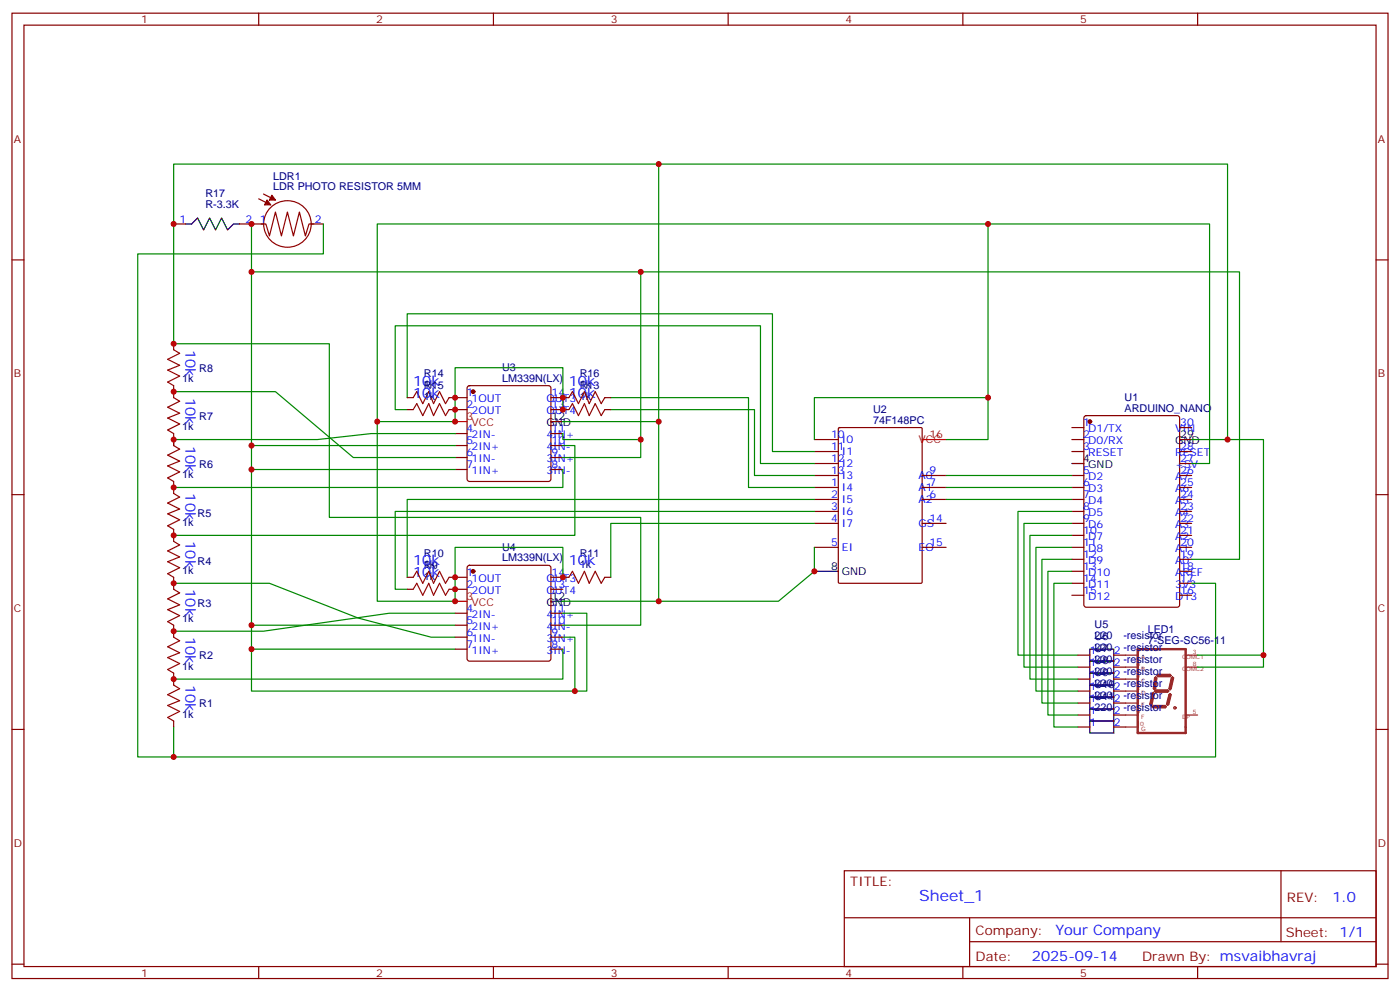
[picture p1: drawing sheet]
<svg xmlns="http://www.w3.org/2000/svg" width="412mm" height="292mm" viewBox="0 0 412 292" stroke-linecap="round" stroke-linejoin="round" font-family="sans-serif">
<g fill="none" stroke="#870000" stroke-width=".35">
<path d="M3.5 3.9h405.4v284.3h-405.4zM7.1 7.4h398.2v277.3h-398.2zM76.2 3.9v3.5M145.3 3.9v3.5M214.5 3.9v3.5M283.6 3.9v3.5M352.8 3.9v3.5M3.5 76.6h3.6M51.2 66h3.5M70.6 66h7M91.7 66h3.5M405.3 76.6h3.6"/>
<path d="M51.2 101.2v1.8M51.2 113.6v3.5M119.9 117.1h1.8M132.3 117.1h5.3M137.8 113.8l.5-.2h23.3l.5 .2 .2 .5v26.8l-.3 .5-.4 .2h-23.3l-.5-.2-.2-.5v-26.8zM162.3 117.1h5.3M178.2 117.1h1.7M51.2 127.7v3.5M119.9 120.7h1.8M132.3 120.7h5.3M134.1 127.7h3.5M134.1 131.2h3.5"/>
<path d="M134.1 134.8h3.5M134.1 138.3h3.5M162.3 120.7h5.3M162.3 127.7h3.5M162.3 131.2h3.5M162.3 134.8h3.5M162.3 138.3h3.5M178.2 120.7h1.7M239.9 129.5h7M239.9 133h7M239.9 136.5h7M247 126.1l.3-.2h24l.3 .2v45.4l-.2 .3h-24.1l-.3-.2z"/>
<path d="M315.7 125.9h3.6M315.7 129.5h3.6M315.7 133h3.6M319.5 122.6l.5-.2h26.8l.6 .4 .1 55.4-.5 .6-27 .1-.7-.5v-55.3zM347.5 125.9h3.5M347.5 133h3.5M347.5 136.5h3.5M3.5 145.7h3.6M51.2 141.8v3.5M51.2 155.9v3.6M239.9 140.1h7M239.9 143.6h7"/>
<path d="M239.9 147.1h7M239.9 150.6h7M239.9 154.2h7M271.6 140.1h7.1M271.6 143.6h7.1M271.6 147.1h7.1M271.6 154.2h7.1M315.7 140.1h3.6M315.7 143.6h3.6M315.7 147.1h3.6M315.7 150.6h3.6M315.7 154.2h3.6"/>
<path d="M315.7 157.7h3.6M347.5 140.1h3.5M347.5 143.6h3.5M347.5 147.1h3.5M347.5 150.6h3.5M347.5 154.2h3.5M347.5 157.7h3.5M405.3 145.7h3.6M51.2 170v3.6M119.9 170h1.8M119.9 173.6h1.8M132.3 170h5.3"/>
<path d="M132.3 173.6h5.3M137.8 166.7l.5-.2h23.3l.5 .2 .2 .5v26.8l-.3 .5-.4 .2h-23.3l-.5-.2-.2-.5v-26.8zM162.3 170h5.3M162.3 173.6h3.5M178.2 170h1.7M239.9 161.2h7M271.6 161.2h7.1M315.7 161.2h3.6M315.7 164.7h3.6M315.7 168.3h3.6M315.7 171.8h3.6M315.7 175.3h3.6"/>
<path d="M347.5 161.2h3.5M347.5 164.7h3.5M347.5 168.3h3.5M347.5 171.8h3.5M347.5 175.3h3.5M51.2 184.2v3.5M51.2 198.3v3.5M134.1 180.6h3.5M134.1 184.2h3.5M134.1 187.7h3.5M134.1 191.2h3.5M162.3 180.6h3.5"/>
<path d="M162.3 184.2h3.5M162.3 187.7h3.5M162.3 191.2h3.5M317.5 193h3.5M317.5 196.5h3.5M328.1 193h3.5M328.1 196.5h3.5M3.5 214.8h3.6M51.2 212.4v1.7M317.5 200h3.5M317.5 203.6h3.5M317.5 207.1h3.5"/>
<path d="M317.5 210.6h3.5M317.5 214.1h3.5M328.1 200h3.5M328.1 203.6h3.5M328.1 207.1h3.5M328.1 210.6h3.5M328.1 214.1h3.5M405.3 214.8h3.6M248.7 256.5h156.6v28.2h-156.6zM377.3 256.5v20.9M248.7 270.3h156.5M285.6 277.4h119.6"/>
<path d="M285.6 270.3v14.1M3.5 284h3.6M76.2 284.7v3.5M145.3 284.7v3.5M214.5 284.7v3.5M283.6 284.7v3.5M352.8 284.7v3.5M405.3 284h3.6"/>
</g>
<g fill="#870000" stroke="#870000" stroke-width=".35">
<circle cx="139.3" cy="115.4" r=".53"/>
<circle cx="139.3" cy="168.3" r=".53"/>
<circle cx="321" cy="124.2" r=".53"/>
</g>
<path d="M134.1 124.2h3.5M271.6 129.5h7.1M134.1 177.1h3.5" fill="none" stroke="#f00" stroke-width=".35"/>
<g fill="none" stroke="#000" stroke-width=".35">
<path d="M54.7 66h1.7l1.8-1.8 1.8 3.5 1.7-3.5 1.8 3.5 1.8-3.5 1.7 3.5 1.8-1.7h1.8M162.3 124.2h3.5M315.7 136.5h3.6M347.5 129.5h3.5M162.3 177.1h3.5M239.9 168.3h7M321 191.2h7.1v3.5h-7.1zM321 194.7h7.1v3.6h-7.1zM321 198.3h7.1v3.5h-7.1zM321 201.8h7.1v3.5h-7.1zM321 205.3h7.1v3.5h-7.1zM321 208.8h7.1v3.6h-7.1z"/>
<path d="M321 212.4h7.1v3.5h-7.1z"/>
</g>
<g fill="none" stroke="#008700" stroke-width=".35">
<path d="M194 48.3v128.8h-28.2M74.1 66v72.3h60M95.2 66v8.8h-54.6v148.2h10.6M291 66v63.5h-12.3M74.1 80.1h114.6v49.4h-22.9v-1.8M188.7 80.1h176.4v84.6h-14.1M51.2 115.4h29.9l23 19.4h30M119.9 117.1v-24.7h107.6v40.6h12.4M179.9 117.1h40.6v26.5h19.4M291 117.1h-51.1v12.4M74.1 138.3v52.9h60M74.1 131.2h60"/>
<path d="M119.9 120.7h-3.5v-24.7h107.6v40.5h15.9M134.1 127.7h-24.7l-15.9 1.8h-42.3v1.7M165.8 138.3v5.3h-114.6M165.8 131.2h3.5v26.5h-118.1M165.8 120.7v-12.4h-31.7v15.9h-23M165.8 124.2h28.2M179.9 120.7h42.3v19.4h17.7M188.7 129.5v5.3h-22.9M351 129.5h10.6v-81.2h-310.4v52.9h45.8v51.2h91.7v31.8h-22.9M351 136.5h5.3v-70.5h-245.2v111.1h23v-15.9h31.7v8.8M361.6 129.5h10.6v63.5M239.9 147.1h-120v22.9"/>
<path d="M239.9 150.6h-123.5v23h3.5M239.9 154.2h-60v15.8M278.7 140.1h37M278.7 143.6h37M278.7 147.1h37M315.7 150.6h-15.8v42.4h17.6M315.7 154.2h-14.1v42.3h15.9M315.7 157.7h-12.3v42.3h14.1M51.2 171.8h28.2l26.1 10.2 21.5 5.7h7.1M239.9 161.2v7.1l-10.6 8.8h-35.3M315.7 161.2h-10.5v42.4h12.3M315.7 164.7h-8.8v42.4h10.6"/>
<path d="M315.7 168.3h-7v42.3h8.8M315.7 171.8h-5.3v42.3h7.1M351 171.8h7.1v51.2h-306.9v-8.9M74.1 184.2h60M134.1 180.6h-19.4l-37.1 5.3h-26.4M165.8 191.2v8.8h-114.6M165.8 187.7h3.5v15.9h-95.2v-12.4M165.8 180.6h7.1v23h-3.6M352.8 193h19.4v3.5h-19.4"/>
</g>
<path d="M76.2 58.6l3.5 1.7M77.6 57.2l3.5 1.7M76.9 66h1.4l1.1 3.5 1.7-7.1 1.8 7.1 1.8-7.1 1.7 7.1 1.8-7.1 1.8 7.1 1-3.5h1.4M79.4 61.5a7 7 0 0 1 10.3-.3 7 7 0 0 1-.7 10.3 7 7 0 0 1-10.2-1.8 6.7 6.7 0 0 1 .6-8.2z" fill="none" stroke="#900" stroke-width=".35"/>
<g fill="#900" stroke="#900" stroke-width=".35">
<path d="M78.7 58.9l1 1.4h-1.7z"/>
<path d="M80.1 57.5l1 1.4h-1.7z"/>
</g>
<g fill="none" stroke="#8c2424" stroke-width=".35">
<path d="M331.6 196.5h3.5M331.6 193h3.5M340.1 199.7l.3-.4 .4 .4-.4 3.1-.3 .4-.4-.4zM341.1 198.6h3.6l.3 .4-.3 .3h-3.6l-.3-.3zM345 199.7l.4-.4 .3 .4-.7 3.1-.3 .4-.4-.4zM349.2 196.5h3.6M349.2 193h3.6M331.6 210.6h3.5M331.6 203.6h3.5M331.6 200h3.5M331.6 207.1h3.5M331.6 214.1h3.5"/>
<path d="M339.4 208.1l.3-.3h3.6l.3 .3-.3 .4h-3.6zM339.7 203.9l.4 .4-.7 3.1-.4 .4-.3-.4 .7-3.1zM340.1 203.6l.7-.4h3.2l.3 .4-.3 .3h-3.6zM344.7 204.3l.3 .3-.7 2.8-.3 .4-.4-.4 .7-2.8zM346.1 208.5h.3M349.2 210.6h3.6"/>
<circle cx="346.1" cy="208.5" r=".35"/>
</g>
<path d="M335.1 191.2h14.1v24.7h-14.1zM340.4 199.7l-.3 3.1M341.1 199h3.6M345.4 199.7l-.7 3.1M339.7 208.1h3.6M339.7 204.3l-.7 3.1M340.4 203.6h3.6M344.7 204.6l-.7 2.8" fill="none" stroke="#8c2424" stroke-width=".71"/>
<g fill="none" stroke="#a10000" stroke-width=".35">
<path d="M51.2 117.1l1.7 1.1-3.5 1.7 3.5 1.8-3.5 1.4 3.5 1.8-3.5 1.7 1.8 1.1M51.2 103l1.7 1.1-3.5 1.7 3.5 1.8-3.5 1.4 3.5 1.8-3.5 1.7 1.8 1.1M121.7 117.1l1.1-1.7 1.7 3.5 1.8-3.5 1.4 3.5 1.8-3.5 1.7 3.5 1.1-1.8M167.6 117.1l1-1.7 1.8 3.5 1.8-3.5 1.4 3.5 1.7-3.5 1.8 3.5 1.1-1.8M51.2 131.2l1.7 1.1-3.5 1.8 3.5 1.7-3.5 1.4 3.5 1.8-3.5 1.8 1.8 1M121.7 120.7l1.1-1.8 1.7 3.5 1.8-3.5 1.4 3.5 1.8-3.5 1.7 3.5 1.1-1.7M167.6 120.7l1-1.8 1.8 3.5 1.8-3.5 1.4 3.5 1.7-3.5 1.8 3.5 1.1-1.7M51.2 159.5l1.7 1-3.5 1.8 3.5 1.7-3.5 1.5 3.5 1.7-3.5 1.8 1.8 1M51.2 145.3l1.7 1.1-3.5 1.8 3.5 1.7-3.5 1.4 3.5 1.8-3.5 1.8 1.8 1M51.2 173.6l1.7 1-3.5 1.8 3.5 1.8-3.5 1.4 3.5 1.7-3.5 1.8 1.8 1.1M121.7 173.6l1.1-1.8 1.7 3.5 1.8-3.5 1.4 3.5 1.8-3.5 1.7 3.5 1.1-1.7M121.7 170l1.1-1.7 1.7 3.5 1.8-3.5 1.4 3.5 1.8-3.5 1.7 3.5 1.1-1.8"/>
<path d="M167.6 170l1-1.7 1.8 3.5 1.8-3.5 1.4 3.5 1.7-3.5 1.8 3.5 1.1-1.8M51.2 187.7l1.7 1-3.5 1.8 3.5 1.8-3.5 1.4 3.5 1.7-3.5 1.8 1.8 1.1M51.2 201.8l1.7 1-3.5 1.8 3.5 1.8-3.5 1.4 3.5 1.8-3.5 1.7 1.8 1.1"/>
</g>
<g fill="#c00">
<circle cx="51.2" cy="129.5" r=".88"/>
<circle cx="188.7" cy="129.5" r=".88"/>
<circle cx="74.1" cy="131.2" r=".88"/>
<circle cx="74.1" cy="80.1" r=".88"/>
<circle cx="74.1" cy="66" r=".88"/>
<circle cx="74.1" cy="138.3" r=".88"/>
<circle cx="74.1" cy="184.1" r=".88"/>
<circle cx="74.1" cy="191.2" r=".88"/>
<circle cx="169.3" cy="203.6" r=".88"/>
<circle cx="194" cy="48.3" r=".88"/>
<circle cx="194" cy="124.2" r=".88"/>
<circle cx="51.2" cy="223" r=".88"/>
<circle cx="188.7" cy="80.1" r=".88"/>
<circle cx="51.2" cy="200" r=".88"/>
<circle cx="51.2" cy="185.9" r=".88"/>
<circle cx="51.2" cy="171.8" r=".88"/>
<circle cx="51.2" cy="157.7" r=".88"/>
<circle cx="51.2" cy="115.4" r=".88"/>
<circle cx="51.2" cy="101.2" r=".88"/>
<circle cx="51.2" cy="143.6" r=".88"/>
<circle cx="165.8" cy="120.6" r=".88"/>
<circle cx="134.1" cy="117.1" r=".88"/>
<circle cx="134.1" cy="120.6" r=".88"/>
<circle cx="134.1" cy="124.2" r=".88"/>
<circle cx="165.8" cy="117.1" r=".88"/>
<circle cx="194" cy="177.1" r=".88"/>
<circle cx="239.9" cy="168.3" r=".88"/>
<circle cx="165.8" cy="170" r=".88"/>
<circle cx="134.1" cy="177.1" r=".88"/>
<circle cx="134.1" cy="173.6" r=".88"/>
<circle cx="134.1" cy="170" r=".88"/>
<circle cx="291" cy="66" r=".88"/>
<circle cx="111.1" cy="124.2" r=".88"/>
<circle cx="361.6" cy="129.5" r=".88"/>
<circle cx="372.2" cy="193" r=".88"/>
<circle cx="291" cy="117.1" r=".88"/>
<circle cx="51.2" cy="66" r=".88"/>
</g>
<text font-size="4.6" fill="#00f" x="270.8" y="265.5">Sheet_1</text>
<g font-size="4.2" fill="#00f">
<text x="54.7" y="103" transform="rotate(90 54.7 103)">10k</text>
<text x="121.7" y="113.6">10k</text>
<text x="167.6" y="113.6">10k</text>
<text x="54.7" y="117.1" transform="rotate(90 54.7 117.1)">10k</text>
<text x="121.7" y="117.1">10k</text>
<text x="167.6" y="117.1">10k</text>
<text x="54.7" y="131.2" transform="rotate(90 54.7 131.2)">10k</text>
<text x="54.7" y="145.3" transform="rotate(90 54.7 145.3)">10k</text>
<text x="54.7" y="159.5" transform="rotate(90 54.7 159.5)">10k</text>
<text x="121.7" y="166.5">10k</text>
<text x="167.6" y="166.5">10k</text>
<text x="54.7" y="173.6" transform="rotate(90 54.7 173.6)">10k</text>
<text x="121.7" y="170">10k</text>
<text x="54.7" y="187.7" transform="rotate(90 54.7 187.7)">10k</text>
<text x="54.7" y="201.8" transform="rotate(90 54.7 201.8)">10k</text>
<text x="392.5" y="265.7">1.0</text>
<text x="310.9" y="275.3">Your Company</text>
<text x="304" y="283.1">2025-09-14</text>
</g>
<g font-size="3.9" fill="#800">
<text x="250.5" y="261.1">TITLE:</text>
<text x="379.1" y="265.7">REV:</text>
<text x="287.4" y="275.3">Company:</text>
<text x="378.7" y="275.9">Sheet: 1/1</text>
<text x="287.4" y="282.9">Date:</text>
<text x="336.4" y="283">Drawn By: msvaibhavraj</text>
</g>
<g font-size="3.2" fill="#800">
<text x="41.6" y="6.9">1</text>
<text x="110.8" y="6.9">2</text>
<text x="179.9" y="6.9">3</text>
<text x="249.1" y="6.9">4</text>
<text x="318.2" y="6.9">5</text>
<text x="4.1" y="42">A</text>
<text x="405.9" y="42">A</text>
<text x="4.1" y="111.1">B</text>
<text x="405.9" y="111.1">B</text>
<text x="4.1" y="180.3">C</text>
<text x="405.9" y="180.3">C</text>
<text x="4.1" y="249.4">D</text>
<text x="405.9" y="249.4">D</text>
<text x="41.6" y="287.7">1</text>
<text x="110.8" y="287.7">2</text>
<text x="179.9" y="287.7">3</text>
<text x="249.1" y="287.7">4</text>
<text x="318.2" y="287.7">5</text>
</g>
<g font-size="3.2" fill="#000080">
<text x="80.5" y="52.9">LDR1</text>
<text x="60.5" y="58.1">R17</text>
<text x="80.5" y="56.1">LDR PHOTO RESISTOR 5MM</text>
<text x="60.5" y="61.2">R-3.3K</text>
<text x="53.6" y="112.6">1k</text>
<text x="58.7" y="109.5">R8</text>
<text x="124.9" y="111.1">R14</text>
<text x="147.9" y="112.4">LM339N(LX)</text>
<text x="147.9" y="109.2">U3</text>
<text x="170.8" y="111.1">R16</text>
<text x="124.9" y="114.3">1k</text>
<text x="124.9" y="117.8">1k</text>
<text x="124.9" y="114.7">R15</text>
<text x="170.8" y="117.8">1k</text>
<text x="170.8" y="114.7">R13</text>
<text x="170.8" y="114.3">1k</text>
<text x="331.3" y="118.1">U1</text>
<text x="58.7" y="123.6">R7</text>
<text x="257.2" y="124.7">74F148PC</text>
<text x="257.2" y="121.6">U2</text>
<text x="331.3" y="121.2">ARDUINO_NANO</text>
<text x="53.6" y="126.7">1k</text>
<text x="58.7" y="137.7">R6</text>
<text x="53.6" y="140.8">1k</text>
<text x="53.6" y="154.9">1k</text>
<text x="58.2" y="152.4">R5</text>
<text x="58.2" y="166.5">R4</text>
<text x="124.9" y="167.6">R9</text>
<text x="124.9" y="167.2">1k</text>
<text x="124.9" y="164">R10</text>
<text x="147.9" y="165.3">LM339N(LX)</text>
<text x="147.9" y="162.1">U4</text>
<text x="170.8" y="167.2">1k</text>
<text x="170.8" y="164">R11</text>
<text x="53.6" y="169">1k</text>
<text x="124.9" y="170.7">1k</text>
<text x="58.2" y="178.9">R3</text>
<text x="53.6" y="183.1">1k</text>
<text x="322.4" y="185.1">U5</text>
<text x="322.4" y="188.2">220</text>
<text x="322.4" y="191.7">220</text>
<text x="322.4" y="188.6">U6</text>
<text x="330.9" y="188.2">-resistor</text>
<text x="330.9" y="191.7">-resistor</text>
<text x="338.1" y="189.7">7-SEG-SC56-11</text>
<text x="338.1" y="186.5">LED1</text>
<text x="53.6" y="197.2">1k</text>
<text x="58.7" y="194.2">R2</text>
<text x="322.4" y="195.2">220</text>
<text x="330.9" y="195.2">-resistor</text>
<text x="322.4" y="198.7">220</text>
<text x="322.4" y="202.3">220</text>
<text x="330.9" y="198.7">-resistor</text>
<text x="330.9" y="202.3">-resistor</text>
<text x="58.7" y="208.3">R1</text>
<text x="322.4" y="205.8">220</text>
<text x="322.4" y="209.3">220</text>
<text x="330.9" y="205.8">-resistor</text>
<text x="330.9" y="209.3">-resistor</text>
<text x="53.6" y="211.4">1k</text>
</g>
<g font-size="3.2" fill="#00f">
<text x="52.9" y="65.6">1</text>
<text x="72.3" y="65.6">2</text>
<text x="76.6" y="65.6">1</text>
<text x="92.8" y="65.6">2</text>
<text x="137.4" y="116.8">1</text>
<text x="138.9" y="118.5">1OUT</text>
<text x="161" y="118.5">OUT3</text>
<text x="162.5" y="116.8">14</text>
<text x="137.4" y="120.3">2</text>
<text x="138.9" y="122.1">2OUT</text>
<text x="161" y="122.1">OUT4</text>
<text x="162.5" y="120.3">13</text>
<text x="319.1" y="125.6">1</text>
<text x="347.7" y="125.6">30</text>
<text x="137.4" y="127.4">4</text>
<text x="137.4" y="130.9">5</text>
<text x="138.9" y="129.1">2IN-</text>
<text x="161" y="129.1">4IN+</text>
<text x="162.5" y="130.9">10</text>
<text x="162.5" y="127.4">11</text>
<text x="244.8" y="129.1">10</text>
<text x="248" y="130.5">I0</text>
<text x="319.1" y="129.1">2</text>
<text x="320.6" y="127.4">D1/TX</text>
<text x="320.6" y="130.9">D0/RX</text>
<text x="346.2" y="127.4">VIN</text>
<text x="137.4" y="134.4">6</text>
<text x="137.4" y="137.9">7</text>
<text x="138.9" y="132.6">2IN+</text>
<text x="138.9" y="136.2">1IN-</text>
<text x="161" y="136.2">3IN+</text>
<text x="161" y="132.6">4IN-</text>
<text x="162.5" y="137.9">8</text>
<text x="162.5" y="134.4">9</text>
<text x="244.8" y="132.6">11</text>
<text x="244.8" y="136.2">12</text>
<text x="248" y="134.1">I1</text>
<text x="248" y="137.6">I2</text>
<text x="319.1" y="132.6">3</text>
<text x="320.6" y="134.4">RESET</text>
<text x="346.2" y="137.9">+5V</text>
<text x="346.2" y="134.4">RESET</text>
<text x="347.7" y="136.2">27</text>
<text x="347.7" y="132.6">28</text>
<text x="138.9" y="139.7">1IN+</text>
<text x="161" y="139.7">3IN-</text>
<text x="244.8" y="139.7">13</text>
<text x="244.8" y="143.2">1</text>
<text x="248" y="141.1">I3</text>
<text x="270.6" y="141.1">A0</text>
<text x="273.8" y="139.7">9</text>
<text x="273.8" y="143.2">7</text>
<text x="319.1" y="139.7">5</text>
<text x="319.1" y="143.2">6</text>
<text x="320.6" y="141.5">D2</text>
<text x="346.2" y="141.5">A7</text>
<text x="347.7" y="143.2">25</text>
<text x="347.7" y="139.7">26</text>
<text x="244.8" y="146.8">2</text>
<text x="248" y="144.6">I4</text>
<text x="248" y="148.2">I5</text>
<text x="270.6" y="144.6">A1</text>
<text x="270.6" y="148.2">A2</text>
<text x="273.8" y="146.8">6</text>
<text x="319.1" y="146.8">7</text>
<text x="320.6" y="145">D3</text>
<text x="320.6" y="148.5">D4</text>
<text x="346.2" y="148.5">A5</text>
<text x="346.2" y="145">A6</text>
<text x="347.7" y="146.8">24</text>
<text x="244.8" y="150.3">3</text>
<text x="244.8" y="153.8">4</text>
<text x="248" y="151.7">I6</text>
<text x="248" y="155.2">I7</text>
<text x="270.6" y="155.2">GS</text>
<text x="273.8" y="153.8">14</text>
<text x="319.1" y="150.3">8</text>
<text x="319.1" y="153.8">9</text>
<text x="320.6" y="152">D5</text>
<text x="320.6" y="155.6">D6</text>
<text x="346.2" y="155.6">A3</text>
<text x="346.2" y="152">A4</text>
<text x="347.7" y="153.8">22</text>
<text x="347.7" y="150.3">23</text>
<text x="244.8" y="160.9">5</text>
<text x="273.8" y="160.9">15</text>
<text x="319.1" y="157.3">10</text>
<text x="319.1" y="160.9">11</text>
<text x="320.6" y="159.1">D7</text>
<text x="346.2" y="159.1">A2</text>
<text x="347.7" y="160.9">20</text>
<text x="347.7" y="157.3">21</text>
<text x="248" y="162.3">EI</text>
<text x="270.6" y="162.3">EO</text>
<text x="319.1" y="164.4">12</text>
<text x="319.1" y="167.9">13</text>
<text x="320.6" y="162.6">D8</text>
<text x="320.6" y="166.2">D9</text>
<text x="346.2" y="166.2">A0</text>
<text x="346.2" y="162.6">A1</text>
<text x="347.7" y="167.9">18</text>
<text x="347.7" y="164.4">19</text>
<text x="137.4" y="169.7">1</text>
<text x="137.4" y="173.2">2</text>
<text x="138.9" y="171.5">1OUT</text>
<text x="161" y="171.5">OUT3</text>
<text x="162.5" y="173.2">13</text>
<text x="162.5" y="169.7">14</text>
<text x="319.1" y="171.5">14</text>
<text x="320.6" y="169.7">D10</text>
<text x="320.6" y="173.2">D11</text>
<text x="346.2" y="173.2">3V3</text>
<text x="346.2" y="169.7">AREF</text>
<text x="347.7" y="171.5">17</text>
<text x="138.9" y="175">2OUT</text>
<text x="161" y="175">OUT4</text>
<text x="319.1" y="175">15</text>
<text x="320.6" y="176.7">D12</text>
<text x="346.2" y="176.7">D13</text>
<text x="347.7" y="175">16</text>
<text x="137.4" y="180.3">4</text>
<text x="137.4" y="183.8">5</text>
<text x="138.9" y="182">2IN-</text>
<text x="138.9" y="185.6">2IN+</text>
<text x="161" y="185.6">4IN-</text>
<text x="161" y="182">4IN+</text>
<text x="162.5" y="183.8">10</text>
<text x="162.5" y="180.3">11</text>
<text x="137.4" y="187.3">6</text>
<text x="137.4" y="190.9">7</text>
<text x="138.9" y="189.1">1IN-</text>
<text x="161" y="189.1">3IN+</text>
<text x="162.5" y="190.9">8</text>
<text x="162.5" y="187.3">9</text>
<text x="138.9" y="192.6">1IN+</text>
<text x="161" y="192.6">3IN-</text>
<text x="321" y="192.6">1U7</text>
<text x="321" y="196.1">1U8</text>
<text x="328.1" y="192.6">2</text>
<text x="328.1" y="196.1">2</text>
<text x="321" y="199.7">1U9</text>
<text x="321" y="203.2">1U10</text>
<text x="328.1" y="199.7">2</text>
<text x="328.1" y="203.2">2</text>
<text x="321" y="206.7">1U11</text>
<text x="328.1" y="206.7">2</text>
<text x="321" y="210.3">1</text>
<text x="321" y="213.8">1</text>
<text x="328.1" y="210.3">2</text>
<text x="328.1" y="213.8">2</text>
</g>
<g font-size="3.2" fill="#f00">
<text x="137.4" y="123.8">3</text>
<text x="138.9" y="125.6">VCC</text>
<text x="270.6" y="130.5">VCC</text>
<text x="273.8" y="129.1">16</text>
<text x="137.4" y="176.7">3</text>
<text x="138.9" y="178.5">VCC</text>
</g>
<g font-size="3.2">
<text x="161" y="125.6">GND</text>
<text x="162.5" y="123.8">12</text>
<text x="346.2" y="130.9">GND</text>
<text x="347.7" y="129.1">29</text>
<text x="319.1" y="136.2">4</text>
<text x="320.6" y="137.9">GND</text>
<text x="244.8" y="167.9">8</text>
<text x="248" y="169.3">GND</text>
<text x="161" y="178.5">GND</text>
<text x="162.5" y="176.7">12</text>
</g>
<g font-size="1.8" fill="#8d2323">
<text x="334.8" y="196.1">6</text>
<text x="334.8" y="192.6">7</text>
<text x="336.2" y="197.6">B</text>
<text x="336.2" y="194">A</text>
<text x="348.2" y="194">COMC1</text>
<text x="348.2" y="197.6">COMC2</text>
<text x="351.4" y="192.6">3</text>
<text x="351.4" y="196.1">8</text>
<text x="334.8" y="203.2">2</text>
<text x="334.8" y="199.7">4</text>
<text x="336.2" y="201.1">C</text>
<text x="334.8" y="206.7">1</text>
<text x="336.2" y="204.6">D</text>
<text x="336.2" y="208.1">E</text>
<text x="334.8" y="210.3">9</text>
<text x="334.8" y="213.8">10</text>
<text x="336.2" y="211.7">F</text>
<text x="336.2" y="215.2">G</text>
<text x="348.2" y="211.7">DP</text>
<text x="351.4" y="210.3">5</text>
</g>
</svg>
